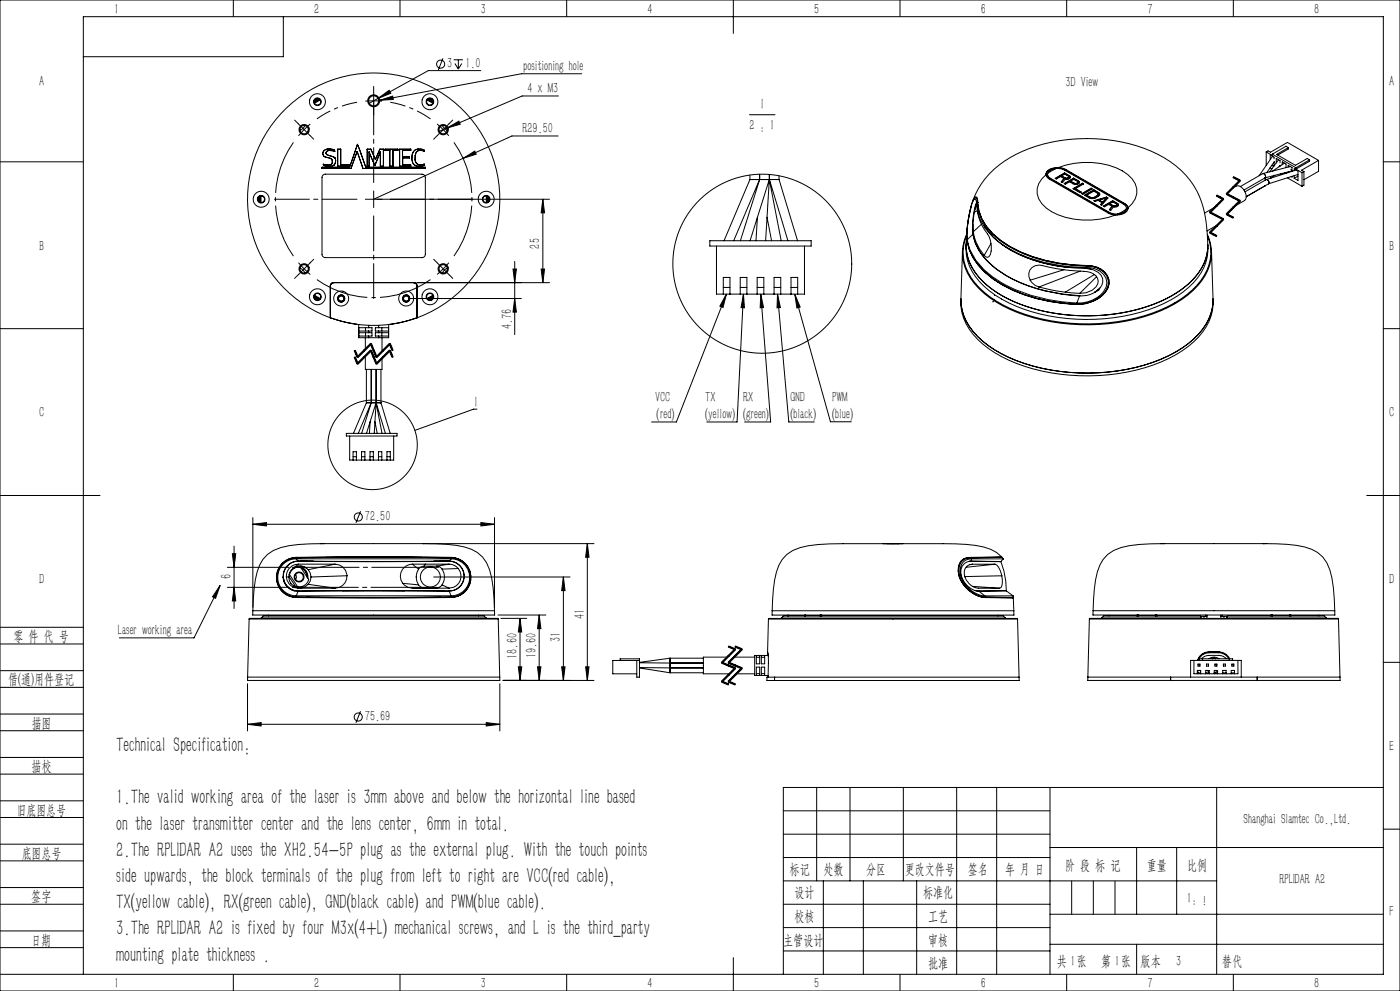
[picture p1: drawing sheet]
<svg xmlns="http://www.w3.org/2000/svg" width="420mm" height="297mm" viewBox="0 0 420 297" stroke-linecap="round" stroke-linejoin="round" font-family="sans-serif">
<g fill="none" stroke="#000" stroke-width=".3">
<path d="M0 0h420v297h-420zM70 0v5M85 5v12h-60M120 0v5M132.9 17.5l-1.4 3.5M136.1 17.9h2.8M136.5 19l1 1.7M137.5 17.9v2.8M138.5 19l-1 1.7M170 0v5M220 0v10M270 0v5"/>
<path d="M320 0v5M370 0v5M91.5 37.6l-.6 .9-.9 .6M94.3 30.1l.2 .3M94.4 29.9l.3 .4M94.5 30.4l-.3 .2M94.6 29.7l.2 .5M94.7 30.3l-.1 .3-.1-.2M94.7 30.3l-.2 .1M94.8 30.2l-.1 .1M94.8 30.2l.1 .2M94.9 29.5l.3 .5"/>
<path d="M95.1 29.5l.3 .4M95.2 30l.1 .2M95.2 30l-.4 .2M95.3 29.5l.2 .3M95.4 29.9l-.2 .1M95.5 29.8l.1 .2-.2-.1M95.5 29.8l-.1 .1M95.8 29.7l-.3 .1M96 29.8l-1.7 1M96.1 30l-1.8 1M109.6 30.3h5M112.1 27.7v5"/>
<path d="M113.4 29.5l3.3-2.4 .5 .9zM113.4 29.5l-2.6 1.4M113.9 30.1l3.9-1.3 .2 1zM128.1 30l1.8 1M128.3 29.8l1.6 1M128.4 29.7l.3 .1M128.7 29.8l-.1 .2 .3-.1M128.7 29.8l.2 .1M128.9 29.9l.1 .1M128.9 29.5l-.2 .3M129 30l-.1 .2M129 30l.4 .2"/>
<path d="M129.1 29.5l-.2 .4M129.3 29.5l-.3 .5M129.4 30.2l.1 .1M129.4 30.2l-.1 .2M129.5 30.3l.1 .3 .1-.2M129.5 30.3l.2 .1M129.6 29.7l-.2 .5M129.7 30.4l.3 .2M129.8 29.9l-.3 .4M129.9 30.1l-.2 .3M132.7 37.6l.6 .9 .9 .6M134.1 38.4l3.6-2.1 .4 .9z"/>
<path d="M144.2 21.2h-15.7l-15.1 8.3M167.5 28.8h-10.9l-24.8 10.5M174.5 22.1h-18.1l-42.5 8M224.8 34.4h7.7M0 48.5h25M77.4 59.9h.5M77.4 59.5h.5M77.4 59.3h.5M77.6 59.1h.3M77.9 59.9v.2M77.9 59.5h.2M77.9 59.5v.4"/>
<path d="M77.9 59.3v.2M77.9 59.1h.2l-.2 .2M77.9 59.1v.2M77.9 58.8v.3M78.1 59.9h-.2M78.1 58.7v2M78.3 58.7v2M96.6 50.5h8.7M96.6 50.1h8.3M96.6 50.1h8.2M96.6 50.1v.4M96.6 50.5h.1"/>
<path d="M96.9 52.5l.7-.3h29a1 1 0 0 1 1 1v23a1 1 0 0 1-1 1h-29a1 1 0 0 1-1-1v-23zM97 49.2l.1 .4M97 49.2h.1M97.1 46.7l2.4 1.1M97.1 46.7l2.5 1.1M97.1 46.7h.1M97.1 49.6h.1M97.8 45.9l.4 .5 2.3 1M97.8 45.9h.1M98.4 44.7h.1M98.4 44.7a1.35 1.35 0 0 0-1.3 .6 1.35 1.35 0 0 0 0 1.4M98.4 44.7a1.37 1.37 0 0 0-1.3 .6 1.37 1.37 0 0 0 0 1.4"/>
<path d="M98.4 44.7h.7M99.1 44.7l1.2 .2M99.1 44.7h.1M99.5 47.8l.1 1.2M99.6 47.8h-.1M99.6 49l-.1 .2a2.44 2.44 0 0 1-2.5 0M99.6 49h.1M99.6 49l-.1 .2a2.37 2.37 0 0 1-2.5 0M100.3 49.4h.1M100.3 49.4a3.2 3.2 0 0 1-3.2 .2M100.3 44.9l.1 .4M100.3 44.9h.1"/>
<path d="M100.4 45.3l-.4-.1a2.02 2.02 0 0 0-2 .2l-.2 .5M100.4 45.3h.1M100.4 45.3l-.4-.1a2.05 2.05 0 0 0-2 .2l-.2 .5M100.5 47.4a1.89 1.89 0 0 1-.2 2M100.5 47.4a1.9 1.9 0 0 1-.2 2M100.5 47.4h.1M101.3 44.7h.9M101.3 49.8h3.5M101.3 44.7v5.1M101.3 44.7h.1M101.3 49.8h.1M102.2 44.7v4.8"/>
<path d="M102.2 49.4v.1M102.2 44.7h.1M104.8 49.8h.1M104.8 49.4l-2.6 .1M104.8 49.4v.4M104.8 49.4v.1M104.8 50.1h.1M105.3 50.5h.1M107.1 45.4l1.8 5.1M107.1 45.4l-1.8 5.1M107.2 45.4h-.1M107.2 45.4l1.7 5.1"/>
<path d="M107.2 45.4l-1.9 5.1M107.2 43.2v.1M107.2 43.2l-2.4 6.9M107.2 43.2l1.2 3.1M107.2 43.3l-2.3 6.8M107.2 43.3l1.2 3M108.4 46.3l1.3 3.8M108.4 46.3h.1M108.9 50.5h18.7M108.9 50.5h.1M110.2 44.7h1.1M110.2 49.8h.6"/>
<path d="M110.2 44.7v5.1M110.2 44.7h.1M110.2 49.8h.1M110.7 45.5l.1 .1M110.7 45.5l.1 .2M110.7 45.5l.1 4.3M110.8 45.6v.2M110.8 45.6v4.2M110.8 45.8l1.7 3.8M110.8 45.7v.1M110.8 45.7l1.7 3.9M111.3 44.7l1.3 3.1"/>
<path d="M111.3 44.7l1.3 3M112.5 49.6h.1M112.6 47.7v.1M113.1 59.7h51.8M114 44.7l-1.4 3.1M114 44.7l-1.4 3M114 44.7h1M114.1 45.6l-1.6 4M114.1 45.6v4.2M114.1 49.8h.9M114.1 45.6h.1M115 49.8h.1"/>
<path d="M115 44.7v5.1M115 44.7h.1M115.5 44.7h3.9M115.5 44.7v.4M115.5 44.7h.1M115.5 45.1h.1M116.9 49.8h1M116.9 45.1h-1.4M116.9 45.1v4.7M116.9 45.1h.1M116.9 49.8h.1M117.9 45.1h1.5"/>
<path d="M117.9 45.1v4.7M117.9 49.8h.1M117.9 45.1h.1M119.3 45.1h.1M119.4 44.7h-.1M119.4 44.7v.4M119.9 44.7h3.3M119.9 44.7v5.1M119.9 49.8h3.3M120.7 45.1v1.9M120.7 45.1h2.5M120.7 45.1h.1"/>
<path d="M120.8 46.9l-.1 .1M120.8 47.3v2.2M120.8 47.3h2M122.8 46.9v.4M122.8 46.9l-2.1 .1M123.2 49.8h.1M123.2 45.1h.1M123.2 44.7v.4M123.2 49.4v.4M123.2 49.4l-2.4 .1M123.2 49.4v.1M123.2 44.7h.1"/>
<path d="M124 49.2a2.89 2.89 0 0 0 3.2 .4M124.1 49.2h-.1M124.5 47.9a1.71 1.71 0 0 0 2.7 1.3M124.5 47.9h.1M124.5 47.9a1.69 1.69 0 0 0 2.7 1.3M124.6 46.6l-.1 1.3M124.6 46.6h.1M125.4 44.7a1.76 1.76 0 0 0-1.8 1.7v1.4l.4 1.4M125.4 44.7h.1M125.4 44.7a1.74 1.74 0 0 0-1.8 1.7v1.4l.5 1.4M125.4 44.7h.9M125.7 45.1l-.7 .3-.4 1.2"/>
<path d="M125.7 45.1h.1M125.7 45.1l-.7 .4-.4 1.1M125.7 45.1h.8M126.3 44.7l.8 .2M126.3 44.7h.1M126.5 45.1l.7 .2M126.5 45.1h.1M126.5 45.1h-.8M127.1 44.9l.1 .4M127.1 44.9h.1M127.2 49.6h.1M127.2 45.3h.1"/>
<path d="M127.2 49.2v.4M127.2 49.2h.1M127.6 50.5h.1M127.6 50.1h-17.9M127.6 50.1v.4M138.9 47.4l3.5-2.1 .5 .9zM145.9 58.7v2M146.1 58.7v2M146.1 59.9h.2M146.3 58.8v.3M146.3 59.3v.2M146.3 59.1h-.2l.2 .2"/>
<path d="M146.3 59.1v.2M146.3 59.3h.5M146.3 59.1h.4M146.3 59.5h-.2M146.3 59.9v.2M146.3 59.5v.4M146.3 59.9h.5M146.3 59.5h.5M162.9 59.7l.5 4.1h-1.1zM162.9 59.7v25M167.4 40.7h-13.8l-41.5 19M225 53.8l-7.8 18.3"/>
<path d="M225 53.8h2.9M225 52.5v1.3M227.9 53.8l-7.8 18.3M227.9 52.2v1.6M227.9 53.8l-5.8 18.3M227.9 53.8h2.9M230.8 53.8l-5.8 18.3M230.8 53.8l-1.1 18.3M230.8 53.8l3.6 18.3M230.8 52.3v1.5M230.8 53.8h2.9M230.8 53.8l5.6 18.3"/>
<path d="M233.7 53.8l5.6 18.3M233.7 52.7v1.1M292.4 59.4l.5-.3 .3 .3M292.7 59.1l-.2 .2M293.2 59.6v.1M313.8 52.4a5.9 5.9 0 0 0 .1 10 22.5 22.5 0 0 0 20.7 2M313.8 52.4l.3 .7 .7 .5 17.7 10.3 2.1 .5M313.8 52.2v.2M314.3 52.2l.1 .7 .7 .7M314.3 52a1.38 1.38 0 0 0 .8 1.4M314.3 52.1l-.5 .5M315.1 53.6l17.7 10.2"/>
<path d="M315.1 53.4l17.7 10.2M315.1 53.4v.2M316.8 50.5l1.4 .1 1.2 .4 17.7 10.2a1.38 1.38 0 0 1 .8 1.5M316.8 50.5l-2.5 1.5M316.8 50.5a2.7 2.7 0 0 0-2.5 1.5M317.5 50.2a3.4 3.4 0 0 0-3.7 1.8M317.5 50.2a23.8 23.8 0 0 1 19.2 1 7.4 7.4 0 0 1 4.3 6.9l-.4 1.5-.9 1.4-1.3 1.3-.3-.7-.7-.6M317.5 50.4l2.2 .6M317.5 50.2l2.2 .6M317.5 50.4a3.2 3.2 0 0 0-3.7 2M317.5 50.4l-.3 .1M318.5 52.7l.9-.5 1.3 .8"/>
<path d="M318.5 52.7l1.1 .8M318.5 52.7l1.1 .7M319.2 53.5l-.7 1.1M319.4 51.8l1.4 .8M319.4 51.8l-2.9 1.6 .4 .2 1.3-.7 1 .6M319.4 52l1.4 .8M319.4 52l-2.7 1.5M319.4 51.8v.2M319.6 53.5l.3 .1M319.6 53.4h.3M319.6 53.4v.1M319.7 51l17.7 10.2"/>
<path d="M319.7 50.8l17.7 10.2M319.7 50.8v.2M319.9 53.4v.2M320.1 53.6h-.2M320.1 53.4h-.2M320.1 53.4v.2M320.4 53.5l-.3 .1M320.4 53.4h-.3M320.4 53.4v.1M320.5 53.4l-.1 .1M320.5 53.2l.2-.1v.2M320.5 53.2l-.1 .2"/>
<path d="M320.5 53.2v.2M320.7 53.3l-.2 .1M320.7 53v.3M320.7 53v.1M320.8 52.6l.2 .2M320.8 52.8l.2 .2M320.8 52.6v.2M321 52.8l-.1 .7-1.3 .1-.8 1.1-.4-.2 .8-1M321 53l.1 .1M321 52.8v.2M321.2 54.3l1.2 .8M321.2 54.3l.9-.5 1.2 .6-.1 .6"/>
<path d="M321.2 54.3l1.2 .6M322.1 53.4l1.4 .8M322.1 53.4l-2.8 1.6 .3 .2 1.3-.7a2.44 2.44 0 0 0 2.5 .7l.3-.3v-.5M322.1 53.5l1.4 .9M322.1 53.5l-2.7 1.6M322.1 53.4v.1M322.4 55.1l.2 .1M322.4 54.9l.2 .1M322.4 54.9v.2M322.6 55v.2M322.6 56.5l1.6 1.1M322.8 55.2h-.2"/>
<path d="M322.8 55h-.2M322.8 55v.2M323.1 55.1l-.3 .1M323.1 54.9l-.3 .1M323.1 54.9v.2M323.2 55l-.1 .1M323.2 54.8l-.1 .1M323.2 54.8v.2M323.4 54.7l-.2 .1M323.5 54.2l.2 .2M323.5 54.4l.2 .2M323.5 54.2v.2"/>
<path d="M323.7 54.6l.1 .1M323.7 54.4v.2M324.5 58l2.8-1.6 .4 .2-2.8 1.6zM324.7 54.9l.4 .2-2.5 1.4M324.7 54.9l-2.8 1.6 2.1 1.3 .4-.2-1.8-1.1M324.7 55.1l.2 .1M324.7 55.1l-2.7 1.5M324.7 54.9v.2M326 58.5l1.1 .6M326 58.5l1.1 .8M327.1 59.3l.3 .1M327.1 59.1l.3 .1"/>
<path d="M327.1 59.1v.2M327.3 56.6l.2 .1M327.3 56.6l-2.7 1.5M327.3 56.4v.2M327.4 59.4h.3M327.4 59.2l.3 .1M327.4 59.2v.2M327.7 59.3v.1M328 59.4h-.3M328 59.2l-.3 .1M328 59.2v.2M328.2 56.9l1.4 .8"/>
<path d="M328.2 56.9l-2.9 1.6a3.4 3.4 0 0 0 2.6 1l1.6-.7a.57 .57 0 0 0 .3-.9M328.2 57l1.4 .9M328.2 57l-2.7 1.6M328.2 56.9v.1M328.3 59.3l-.3 .1M328.3 59.1l-.3 .1M328.3 59.1v.2M329.2 58.8l-.9 .5M329.2 58.6l-.9 .5M329.2 58.6v.2M329.4 58.6l-.2 .2M329.4 58.4l-.2 .2"/>
<path d="M329.4 58.4v.2M329.4 58.2v.4M329.4 58.2l-1.3-.9-2.1 1.2M329.4 58.2v.2M329.6 57.7l.2 .2M329.6 57.9l.2 .2M329.6 57.7v.2M329.8 60l1 .7M329.8 60l1 .6M329.8 57.9v.2M329.8 58.1l.1 .2M331.9 59.3l-2.1 .7"/>
<path d="M331.9 59.3l-1.1 1.3M331.9 59.3l-1.1 1.4M331.9 59.1l.5 .2-1.9 2.2-.3-.2 .4-.6M331.9 59.1l-3.7 1 .3 .2 1-.2 1.1 .6M331.9 59.2l.4 .2M331.9 59.2l-3.6 1.1M331.9 59.1v.1M364.9 58.8l2 1M365 58.6l2 1-4 4 4 2.1-4 4 2 1M365.1 58.5l2 1M366.9 59.5l-4 4M367.1 59.8l-4 4"/>
<path d="M367.9 58.3l4 2.1M368.1 58l4 2M369.6 56.5l1.3-.7a2.89 2.89 0 0 1 3 3.5l-.5 .8-3.1 1.8M369.9 53.3l2 1M370 53.1l2 1-4 4 4 2.1-4 4 2 1M370.1 52.9l2 1.1M371.9 54l-4 4M372.1 54.3l-4 4M378.8 52a.84 .84 0 0 1 .7 1.3M378.8 52l-6.7 3.9M379.4 53.4l.3 .5M379.5 53.3l-6.3 3.7"/>
<path d="M379.5 55.7h.1M379.8 53.8a.84 .84 0 0 1 .8 1.3M379.8 53.8l-6.3 3.7M379.9 45.5v4.1M379.9 45.5l1.8 1.1v-.4M379.9 45.5l.5-.3 .7 .4 5.1-2.9 9.4 5.4M380.6 55.1l-6.7 3.8M381 50.3l.6 .3M381.3 53.3l-.1 .1M381.5 49.6l.6 .3M381.7 46.2l7.1 4.1M381.8 46.8l-4.1 5.9"/>
<path d="M382.2 47.6v-.5l-1.1-.7v1.4M382.2 48.6v1.1M382.2 48.6l-.1 .1M382.3 48.4l-2.3 3.3M382.5 52.5l-1.3 .9M383.6 47.9l-2.7 3.6M384 48.8v-.7l-1.1-.6v1.3M384 49.6v.2M384 49.7h-.1M384.1 49.5l-.4 .5M384.2 52.1l.4 .2M384.7 49.3v-.8l1.1 .7v1"/>
<path d="M385.3 48.9l-3.5 2.4M385.4 51.8l.3 .2M385.8 51.7v.2M386.2 53.3l4.4 2.5M386.5 50.1v-.6l1.1 .7v1.2M386.5 51.5v.2M386.5 44.2v.4l-3.2 1.9M386.5 44.2l-.7-.4-4.1 2.4M386.5 44.2l-3.5 2.1 5.6 3.2 3.6-2 .7 .4M387.1 49.9l-8.2 2.1M387.2 50.7l.2 .2M387.6 51.2l-8.1 2.1"/>
<path d="M387.6 52.9v.2l-.2-.2M388.3 51.1v-.5l1.1 .6v2.9l-1.1-.7M388.3 52.6v.8M388.8 50.3v.4M388.8 50.7l1.8 1M388.9 50.9l-9 2.9M389.4 52.3l-8.9 2.8M389.4 52.8l-1.1 .6M390.6 51.7v4.1M391.2 51.4l-.6 .3M391.2 51.4v4.1l-.6 .3M392.9 47.9v.4l-4.1 2.4"/>
<path d="M392.9 47.9l-4.1 2.4M395.6 48.1l-5.1 2.9 .7 .4M395.6 48.1v3.2l-4.4 2.6M415 48.5h5M77.4 60.1h.5M77.6 60.3h.3M77.9 60.1l.2 .2h-.2M77.9 60.1v.2M77.9 60.3v.3M146.3 60.1l-.2 .2h.2M146.3 60.1v.2M146.3 60.3v.3"/>
<path d="M146.3 60.1h.5M146.3 60.3h.4M154.4 78.4v21.9M212.9 72.1h30.4v1.6h-30.4zM214.9 73.7v14.4h26.4v-14.4M227.2 65.2l-.4 6.9M230.1 65.1l1.4 7M288.7 75.4l-.4 14.2M289.8 73.3a14.6 14.6 0 0 0 5.4 12.5 41.4 41.4 0 0 0 22.2 9.3 56.6 56.6 0 0 0 33.8-5.2 21.2 21.2 0 0 0 10.6-11.3 13.7 13.7 0 0 0 .5-5.3M289.9 70.7a13.8 13.8 0 0 0 3.9 15.5 40.3 40.3 0 0 0 21.8 10 57.7 57.7 0 0 0 36.8-5.4 21.1 21.1 0 0 0 10.3-11.5 12.6 12.6 0 0 0-.4-8.5M290 71.7a14.1 14.1 0 0 0 4.5 12.3 39.4 39.4 0 0 0 21.5 9.8 55.8 55.8 0 0 0 36.2-5.6 19.9 19.9 0 0 0 9.8-11.4l.3-3.5M290.1 72.2l.2 .5"/>
<path d="M290.2 68.3l-.3 5M290.2 71.9a27.9 27.9 0 0 1 1.9-12l.4-.3 .4 .9a14.4 14.4 0 0 0 6.4 11.8 42.2 42.2 0 0 0 24 7.8h2.6M290.2 71.9a15.2 15.2 0 0 0 5 8.9 38.2 38.2 0 0 0 19.2 9l4.2 .7 4.5 .3M290.2 68.2a14.4 14.4 0 0 0 5.3 13.4 42.3 42.3 0 0 0 24.6 9.4 12 12 0 0 0 11.1-3.2 4.5 4.5 0 0 0-2.2-7.5l-2.9-.6M290.2 72.4a19.2 19.2 0 0 0 10.4 12.9 49.8 49.8 0 0 0 22.4 5.9M290.2 67.6v.2M290.5 73.8a19.4 19.4 0 0 0 10.1 11.5 49.8 49.8 0 0 0 22.4 6M291.4 61.7l-1.2 6.2M291.4 61.7l-1.1 6M291.6 61l-.2 .5M291.7 60.7a25.6 25.6 0 0 1 15.2-15.4 50.1 50.1 0 0 1 42.3 1.9 24.9 24.9 0 0 1 12.8 21l.3 5.1M291.8 60.4l.5-1 .4-.2 .3 .3 .2 1.3"/>
<path d="M291.8 70.2l-1.6 1.7M291.8 70.2v.1M291.8 70.3a18.5 18.5 0 0 0 9.7 12.1 49.4 49.4 0 0 0 22.3 6.3M291.9 67.3l.1 2.9M291.9 60l.6-.9h.4l.4 .8a14.6 14.6 0 0 0 6.9 12.1 44.6 44.6 0 0 0 26 7.6M292 70.2a15.9 15.9 0 0 0 6.7 10.2 45.5 45.5 0 0 0 25.2 8.2M292 70.2l-.2 .1M292 69.5a14 14 0 0 0 3.3 7.1M292.3 63.6l-.4 3.5 .1 2.4M292.9 61.2l-.5 1.7M292.9 61.9l-.6 1.7M293 60.7a19.8 19.8 0 0 0-1.2 9.5"/>
<path d="M293.2 63.2l-.9 .4M293.2 60.8a15.3 15.3 0 0 0 7.4 11.8 46 46 0 0 0 25.5 7.1M293.4 63.8a15.9 15.9 0 0 0 3.4 7.2 6.6 6.6 0 0 1 0 5.8l-.4 .3-.6-.1-.5-.4M293.4 61.4a13.1 13.1 0 0 0 4.4 8.6 37.1 37.1 0 0 0 19.9 8.9l4.2 .5 4.3 .2M293.4 60.6l-.2 .2M294.4 67.2l-2.4 2.3M295.3 67.5a23.7 23.7 0 0 0 12 9.5 47.3 47.3 0 0 0 13.6 3.2M297.3 73l-2 3.6M300.5 73.2l.5 .3M301.2 73.6a44.8 44.8 0 0 0 24.3 6.8M326.2 79.6a6.1 6.1 0 0 1 6.4 4.2 6.3 6.3 0 0 1-4.2 6.2 11.3 11.3 0 0 1-5.4 1.2M326.2 79.6a6.2 6.2 0 0 1 6.5 4.2 6.4 6.4 0 0 1-4.3 6.3l-2.6 .9-2.8 .3"/>
<path d="M326.2 79.6h.1M326.3 79.6l-.2 .1M330.6 60.7l-.3 .7M330.8 60.6v.1M332.8 63.8l1.2 .4 1.3 .1M332.8 63.6l1.2 .5h1.3M332.8 63.6v.2M333 61l.9-.5 1.1 .7v.5M333 61l1.1 .9M333 61l1.1 .7M333.6 61.8l-.7 1.1M333.8 60.1l1.4 .9"/>
<path d="M333.8 60.1l-2.8 1.7 .3 .2 1.3-.7 1 .5M333.8 60.3l-2.7 1.6M333.8 60.3l1.4 .8M333.8 60.1v.2M334.1 61.9h.2M334.1 61.7l.2 .1M334.1 61.7v.2M334.3 61.8v.1M334.6 61.9h-.3M334.6 61.8h-.3M334.6 61.8v.1M334.8 61.8l-.2 .1"/>
<path d="M334.8 61.7l-.2 .1M334.8 61.7v.1M335 61.7l-.2 .1M335 61.6l-.2 .1M335 61.6v.1M335.1 61.4l-.1 .2M335.2 61l.3 .2M335.2 61.1l.3 .2M335.2 61v.1M335.3 64.3l-.2 .1M335.5 61.2l-.2 .6-1.2 .2-.9 1.1-.4-.3 .8-1M335.5 61.3v.2"/>
<path d="M335.5 61.2v.1M337.4 61.2l.7 .5 .3 .7M337.4 61v.2M337.9 62.8a2.69 2.69 0 0 1-2.6 1.5M337.9 62.7a2.69 2.69 0 0 1-2.6 1.4M337.9 62.7l-2.6 1.4M337.9 62.6v.2M337.9 62.4v.2M338.4 62.4a3.1 3.1 0 0 1-3.8 2M338.4 62.4l-.5 .4M362.3 70.3a13.7 13.7 0 0 1-3 15.4 38.6 38.6 0 0 1-21.3 10.5 59 59 0 0 1-37.3-4.6 22.7 22.7 0 0 1-11.1-11.3 12.8 12.8 0 0 1 .3-9.9M362.3 73.3a15.1 15.1 0 0 1-5.7 11.8 43.4 43.4 0 0 1-25.3 9.3 54.7 54.7 0 0 1-30.8-5.9 20.5 20.5 0 0 1-10.2-11.3l-.4-3.9"/>
<path d="M362.9 63.8l4 2.1M362.9 69.9l2 1M363.1 63.5l4 2M363.1 69.5l2 1.1M363.5 75.4l.4 14.2M364.6 62l-3.2 1.9M365.3 67.4l-3.2 1.8M366.9 65.6l-4 4M367.1 65.8l-4 4M367.9 64.4l2 1M368.1 64l2 1.1M371.9 60.1l-4 4"/>
<path d="M372.1 60.3l-4 4M0 98.5h25M90 80.4l.9 .5 .6 .9M94.2 88.9l.3 .1M94.3 88.7l1.7 .9M94.3 88.5l1.8 1M94.5 89l.1-.1 .1 .2M94.5 89l.2 .1M94.5 89l-.2 .3M94.7 89.1l.1 .1M94.7 89.1l-.3 .4M94.8 89.2l.4 .2"/>
<path d="M94.8 89.2l-.2 .5M94.9 89.1l-.1 .1M95.2 89.4l.2 .1M95.2 89.4l-.3 .5M95.3 89.3l-.1 .1M95.4 89.5h.2l-.1 .1M95.4 89.5l.1 .1M95.4 89.5l-.3 .4M95.5 89.6l.3 .2M95.5 89.6l-.2 .3M99.1 95.3a37.8 37.8 0 0 1-17.3-58.2 37.8 37.8 0 0 1 60.6 0 37.8 37.8 0 0 1-17.3 58.2M99.1 85.7v9.6"/>
<path d="M99.1 85.7h.1M99.1 95.2l3.2 1 4.7 1M99.1 95.2v.1M100.1 84.7a1 1 0 0 0-1 1M100.1 84.7h24M100.1 84.7h.1M100.1 84.7a1 1 0 0 0-1 1v9.5a37.8 37.8 0 0 0 26 0M107 97.2h.1M107.6 97.3v3.9h3M107.6 98.2h3M107.6 99.2h3M107.6 99.7h3"/>
<path d="M109.7 98.2v1M109.7 99.7v1M110.6 97.5v.7M110.6 99.2v.5M110.6 98.2h1v1h-1M110.6 99.7h1v1h-1M113.6 99.7h3v1h-3M113.6 98.2h3v1h-3M113.6 97.5v.7M113.6 99.2v.5M113.6 98.2h-1v1h1M113.6 99.7h-1v1h1"/>
<path d="M114.6 98.2v1M114.6 99.7v1M116.6 97.3v3.9h-3M117.2 97.2h.1M122.9 89.5h33.5M124.1 84.7a1 1 0 0 1 1 1M124.1 84.7h.1M125.1 84.7h39.8M125.1 95.2v.1M125.1 85.7v9.6M125.1 85.7h.1M125.1 84.7h31.3"/>
<path d="M125.1 95.2l-3.2 1-4.7 1M128.7 89.6l-.3 .2M128.7 89.6l.2 .3M128.9 89.5h-.3l.1 .1M128.9 89.5l-.2 .1M128.9 89.5l.2 .4M128.9 89.3l.1 .1M129 89.4l-.1 .1M129 89.4l.3 .5M129.3 89.1l.1 .1M129.4 89.2l-.4 .2M129.4 89.2l.2 .5"/>
<path d="M129.5 89.1l-.1 .1M129.5 89.1l.3 .4M129.7 89l-.1-.1-.1 .2M129.7 89l-.2 .1M129.7 89l.2 .3M129.9 88.5l-1.8 1M129.9 88.7l-1.6 .9M130 88.9l-.3 .1M134.2 80.4l-.9 .5-.6 .9M153.9 80.6h1l-.5 4.1zM154.4 89.5l.5 4h-1zM162.3 80.6h1.1l-.5 4.1z"/>
<path d="M217 88.1v-5h2v5M217 86.1h2M217.9 88.1l-1 4-.9-.3zM217.9 88.1l-15 38.4h-7.4M222.1 88.1v-5h2v5M222.1 86.1h2M223 88.1l.3 4.1h-1zM223 88.1l-1.9 38.4h-9M227.1 88.1v-5h2v5M227.1 86.1h2M228.2 88.1l.9 4.1-1.1 .1zM228.2 88.1l3 38.4h-7.8"/>
<path d="M232.2 88.1v-5h2v5M232.2 86.1h2M233.3 88.1l.8 4.1-1 .1zM233.3 88.1l3.3 38.4h7.7M237.3 88.1v-5h2v5M237.3 86.1h2M238.5 88.2l1.5 3.8-.9 .3zM238.5 88.2l10.6 38.2h6.3M288.3 89.8a15.6 15.6 0 0 0 6.4 13.2 46.2 46.2 0 0 0 26.3 9.4 57 57 0 0 0 31.8-6.1 21.7 21.7 0 0 0 10.5-11.6l.4-1.7 .2-3.2M288.3 89.6a15.7 15.7 0 0 0 6.5 12.6 46.1 46.1 0 0 0 26.1 9.4 57.2 57.2 0 0 0 31.6-6 22 22 0 0 0 10.8-11.5l.4-1.7 .2-2.8M288.3 89.6a15.7 15.7 0 0 0 6.5 12.6 46.2 46.2 0 0 0 26.2 9.4 57 57 0 0 0 31.7-6.1 21.7 21.7 0 0 0 10.6-11.7l.4-1.6 .2-2.6M298 90.4l-.1 .1"/>
<path d="M298.4 88.4l-.1 .1M298.4 89.7v.2M309.1 84a3 3 0 0 1 .2-3.5 3 3 0 0 1 3.4-.9l2.2 .5a62.2 62.2 0 0 0 11.3 1.3 3.1 3.1 0 0 1 3.1 3.6 5.3 5.3 0 0 1-5.4 2.9M309.1 84l1.4 1.5 1.2 .5M311.7 86l3.7 .9 4.2 .7M319.2 80.8l-10.1 3.2M319.6 87.6l4.3 .3M323 91.2v.1M323.8 88.7h.1M323.9 88.7l-.8 2.1M324 88.6l-.2 .1M324.1 81.3l-12.4 4.7"/>
<path d="M325.5 80.4a5.5 5.5 0 0 1 5.3 3 4.5 4.5 0 0 1-3.8 4.9l-3.1 .4M325.6 80.4l1.9 .4M325.9 80.1a5.6 5.6 0 0 1 6.2 4.6 7.1 7.1 0 0 1-5.8 5.8l-3.2 .3M325.9 80.1l-.4 .3M328.3 82.3l-8.7 5.3M329 82.9l-5.1 5M329.1 87.2v.1M329.9 89.1l-.8 .5M330 86.3l-1.7 1.3 1.5-.8M415 98.5h5M106.3 107.1l.8 2M106.3 105.1l.8 2"/>
<path d="M106.6 107l.8 2M106.6 105l.8 2M107.6 100.7h3M109.6 106.7v4h5v-3.3M109.6 101.2v3.5M109.9 110.7v10M110.6 100.7v.5M110.6 101.2h3M111.1 105.1l1.7 4M111.1 103.1l1.7 4M111.1 104.9l-4 4M111.1 102.9l-4 4"/>
<path d="M111.4 110.7v10M111.4 105.2l-4 4M111.4 103.2l-4 4M111.4 105l1.7 4M111.4 103l1.7 4M112.8 110.7v10M113.6 100.7v.5M114.3 110.7v10M114.6 101.2v4.2M116.8 105.1l.4 1zM116.8 103.1l.8 2M116.8 104.9l-4 4"/>
<path d="M116.8 102.9l-4 4M117.1 105.2l-4 4M117.1 103.2l-4 4M117.1 105l.8 2M117.1 103l.8 2M117.2 106.1l.4 1M117.8 107l-.9-2-4 4-1.6-4-4 4-.9-2M117.8 105l-.9-2-4 4-1.6-4-4 4-.9-2M103.9 129.9h15.2v.8h-15.2zM104.9 130.7v7.2h13.2v-7.2M105.9 137.9v-2.5h1v2.5M105.9 136.9h1"/>
<path d="M108.5 137.9v-2.5h1v2.5M108.5 136.9h1M109.9 120.7l-3.9 9.2M109.9 120.7h1.5M111 137.9v-2.5h1v2.5M111 136.9h1M111 126.4l-.2 3.5M111.4 120.7l-3.9 9.2M111.4 120.7l-2.9 9.2M111.4 120.7h1.4M112.5 126.4l.7 3.5M112.8 120.7l-2.9 9.2"/>
<path d="M112.8 120.7l-.5 9.2M112.8 120.7l1.8 9.2M112.8 120.7l2.8 9.2M112.8 120.7h1.5M113.5 137.9v-2.5h1v2.5M113.5 136.9h1M114.3 120.7l2.8 9.2M116.1 137.9v-2.5h1v2.5M116.1 136.9h1M143.1 122.6h-1l-17.6 6.4M0 148.5h30M75.9 157.1l4-.5v1z"/>
<path d="M75.9 155.1v26.9M75.9 157.1h72.5M108.2 153.2l-1.4 3.5M144.3 156.6l4.1 .5-4.1 .5zM148.4 155.1v26.9M410 148.5h10M66 175.4l-1.3 3.9-.9-.4zM66 175.4l-7.8 15.8h-22.4M68.2 170h18.5M68.2 176h18.5M69.7 165.9h1l-.5 4.1zM70.2 176l.5 4.1h-1z"/>
<path d="M70.2 163.7v18.7M84.3 169.4a5.9 5.9 0 0 1 4.6-2.2l43.9-.1a8.1 8.1 0 0 1 6.2 1.4 5.9 5.9 0 0 1 1.8 6.5 5.9 5.9 0 0 1-5.4 4h-41.7a18.7 18.7 0 0 1-7-.5 5.9 5.9 0 0 1-2.4-9.1zM84.9 172.9v.1M84.9 173a4.6 4.6 0 0 0 3.5 4.1M85.6 168.2h.1M85.9 172.9a3.6 3.6 0 0 0 3.6 3.4M85.9 172.9h.7M86.6 172.9a3 3 0 0 0 1.6 2.7M86.7 172.7l2 3.1M86.7 172.2h.1M86.8 172.2a2.97 2.97 0 0 1 3.3-2.2l2.5 3.7a2.97 2.97 0 0 1-3.3 2.2M86.8 172.2l2.5 3.7"/>
<path d="M88 170.3l-1.1 1.3-.3 1.3M88.7 172.1v.1a1.31 1.31 0 0 1 0 1.5M88.8 179.1h46.6M88.8 167h46.6M88.8 167a6 6 0 0 0-5.9 6.1 6 6 0 0 0 5.9 6M88.8 167l.1 .1M88.9 178.6h46.5M88.9 167.5a5.6 5.6 0 0 0-5.6 5.5 5.6 5.6 0 0 0 5.6 5.6M88.9 167.5h46.5M88.9 167.5l.5 .7M88.9 179h46.5M88.9 179l-.1 .1"/>
<path d="M88.9 167.1h46.5M88.9 167.1a5.9 5.9 0 0 0-5.9 6 5.9 5.9 0 0 0 5.9 5.9M88.9 175.9h.4M89.2 175.9h.5M89.3 169.8l1.5-.1 1.1 .5M89.3 169.7l-1.3 .6M89.4 169.7a3.2 3.2 0 0 1 3 3.6M89.4 168.2a4.5 4.5 0 0 0-4.5 4.5 4.5 4.5 0 0 0 4.6 4.5M89.4 168.2h45.3M89.5 177.2l-.6 1.4M89.5 177.2h45.2M89.5 169.1a3.6 3.6 0 0 0-3.6 3.8"/>
<path d="M89.5 176.3h11M89.5 169.1h11M89.5 169.1l-1.5 1.2M89.5 177.1h45.2M89.5 177.1v.1M89.7 169.9l-1.4 .2M90 169.6l1.2 .3 .7 .3M90 168.1h4M90.2 170.1a3 3 0 0 1 1.9 2.9v-.2a3 3 0 0 0-1.9-2.7zM90.3 176.2l-2.2-.6 1.4 .7M90.8 175.7l-.9 .4M91.9 170.2l.6 .5"/>
<path d="M92 179h.1M92 178.9v.1M92 179l11.1 .1M92.5 170.7l.6 1.1 .2 1.1M92.5 175.1l-.9 .7-1.3 .4M92.5 175.1l8 1.2M93.1 167.1h.7M93.3 172.9l-.2 1.2-.6 1M96.1 162.9a44.9 44.9 0 0 0-11.9 1.2 9.6 9.6 0 0 0-7.1 7.3 49.1 49.1 0 0 0-1.2 11.6M96.4 162.9h-.3h32M96.6 162.9h.1M97 167.1h-2.5h.1"/>
<path d="M97.2 162.9h-.6M98.1 167.1h-.9M98.4 179h.1M100.5 169.1a3.6 3.6 0 0 1 3.6 3.4M100.5 169.1l-8 1.6M102 168.3h19.4M102.8 177.1h18.6M103 179.1h.2M103 179.1h.1M103.1 179.1h-.1M103.1 179.1h.1M104.1 172.5a3.6 3.6 0 0 1-3.6 3.8"/>
<path d="M104.1 172.5l-10.8 .4M108.3 167h12.3M108.3 167h.1M108.3 167l-10.6 .1h.2M108.8 167h.1M109 167h.1M109.1 179.1h.1M115.1 179.1h.1M115.2 167h.1M115.3 179.1h.1M115.4 167h.1M117 179.1h-10.1"/>
<path d="M120.6 167l5.9 .1h-.2M120.6 167h.1M120.8 174.8l1.7 1.3 1.2 .2M120.8 174.8l4.8 .5M121 179.1h-3.7M121.2 179.1h.1M123.7 169.1a3.6 3.6 0 0 0-3.2 2 3.6 3.6 0 0 0 .3 3.7M123.7 176.3h7.5M123.7 169.1h3.9M123.7 169.1l1.9 1.5M125.6 170.6a4.3 4.3 0 0 0 0 4.7M125.6 175.3a2 2 0 0 0 1.6 .9"/>
<path d="M126.1 167.1h.9M127.1 162.9h.5M127.2 167.1h2.4M127.2 169.7a2 2 0 0 0-1.6 .9M127.2 176.2l-3.5 .1M127.2 176.2h3.8M127.2 169.7h3.8M127.6 169.1h7.1M127.6 169.1l-.4 .6M127.6 162.9h.1M127.9 162.9h50.3M128.1 162.9a40.4 40.4 0 0 1 13.4 1.7 9.2 9.2 0 0 1 5.4 6.2 45.4 45.4 0 0 1 1.4 12.2"/>
<path d="M128.5 179l-7.3 .1M129.6 167.1h.1M130.1 172.9h40.9M130.4 167.1l5 .1M131 169.7l.9 .2 .7 .7M131 176.2l.2 .1M131.2 176.3h3.5M132.2 179h-3.5M132.2 178.9v.1M132.2 179h.1M132.6 175.3l-.7 .6-.9 .3M132.6 170.6a4.3 4.3 0 0 1 0 4.7"/>
<path d="M132.6 175.3l2.1 1M134.7 169.1a3.6 3.6 0 0 1 2.8 1.3M134.7 169.1l-3.7 .6M134.7 168.2h-43.2a5.4 5.4 0 0 0-5.7 1.9 4.5 4.5 0 0 0 3.7 7M134.7 168.2a4.5 4.5 0 0 1 4.5 4.5 4.5 4.5 0 0 1-4.5 4.4M134.7 168.1h-4.5M134.7 168.2h.1M134.7 168.1v.1M134.7 177.2h.1M134.7 177.2l.7 1.4M134.8 168.2a4.5 4.5 0 0 1 4.5 4.5 4.5 4.5 0 0 1-4.6 4.5M135.4 167.5a5.6 5.6 0 0 1 5.5 5.5 5.6 5.6 0 0 1-5.5 5.6"/>
<path d="M135.4 167.5l-.6 .7M135.4 179v.1M135.4 167.1a5.9 5.9 0 0 1 5.8 6 5.9 5.9 0 0 1-5.8 5.9M135.4 167a6 6 0 0 1 5.9 6.1 6 6 0 0 1-5.9 6M135.4 167v.1M137.5 170.4a3.6 3.6 0 0 1 .5 3.8 3.6 3.6 0 0 1-3.3 2.1M137.5 170.4l-4.9 .2M169 172.9v31M169 172.9l.5 4.1h-1zM176.2 162.9v41M176.2 162.9l.5 4.1h-1zM264.9 162.9h1.2"/>
<path d="M266.1 162.9h3.6M269.7 162.9h1.2M290.9 168.2h.4M291 167.1a3.4 3.4 0 0 0-3.5 4.1 9.2 9.2 0 0 0 8 7.8M291 167.1l9.5-.2a11.3 11.3 0 0 0-7.7-3.4l-6.2-.5-28.3-.1a136.4 136.4 0 0 0-15.8 .7 10.7 10.7 0 0 0-8.8 5.8 34.3 34.3 0 0 0-2 13.6M291 167.1a3.4 3.4 0 0 0-3.5 4.1 9.3 9.3 0 0 0 8 7.9M291 167.1h.1M291 168.2h.1M291.3 168.2l8.9 .1a20.4 20.4 0 0 1 1.7 8.7l-8.3 .1M291.3 168.2l-.7 .1M291.4 168.2a3.3 3.3 0 0 0-2.8 4.9 6.3 6.3 0 0 0 5.1 4.1M291.4 168.2l8.9 .1"/>
<path d="M291.5 167.5h9.5l-.7 .8M291.5 167.5a3.2 3.2 0 0 0-3.4 3.7 8.4 8.4 0 0 0 7.3 7.4M291.5 167.5l-.1 .7M291.5 167.1v.1M291.8 169.1a2.59 2.59 0 0 0-2.3 3.8 5 5 0 0 0 5.8 3.4h4.6M291.8 169.1h6.7M291.8 169.1l-.8 .1M291.8 175.7l8.1 .6M292.6 177l1 .1M293.6 177.1h-.3M293.6 167.1h.1M293.7 177.2l1.7 1.4"/>
<path d="M293.7 177.2l8.2-.1 2 1.5h-8.5M293.7 177.2h.1M294.5 167.1h.1M295.5 179v.1M295.5 179l8.5 .1M295.5 179.1l8.5 .1 .1 3.8M296.3 167.1h.1M298.5 169.1a4 4 0 0 1 2 3.5M298.5 169.1l-8.7 .9M300.5 167l-9.5 .1M300.5 172.6a5 5 0 0 1-.2 3.5l-.4 .2M300.5 172.6l-11.1 .2"/>
<path d="M301 167.5l-.4-.5-6 .1a12.5 12.5 0 0 0-5.3 .5 5 5 0 0 0-.6 6.9 9.5 9.5 0 0 0 9.7 4.5l5.6 .1M303.9 178.6l.1 .5M348.2 162.9a44.9 44.9 0 0 0-11.9 1.2 9.6 9.6 0 0 0-7.1 7.3 49.1 49.1 0 0 0-1.3 11.6M348.5 162.9h-.3h32M348.7 162.9h.1M349.3 162.9h-.6M379.2 162.9h.5M379.7 162.9h.1M380.2 162.9a40.4 40.4 0 0 1 13.3 1.7 9.2 9.2 0 0 1 5.5 6.2 45.4 45.4 0 0 1 1.4 12.2M0 193h25M0 188h25M74.7 185.5l.2-.2h74.4l.2 .2"/>
<path d="M74.7 185.5l-.4 18.4h75.6l-.4-18.4M74.7 185.5h74.8M75.9 183h72.5M75.9 183l-.1 1.3h72.6v-1.3M78.4 185.2h67.5M78.4 185.2l.6-.6h66.3l.6 .6M78.4 185.2v.1M80.6 184.3v.3M143.6 184.3v.3M145.9 185.2v.1M149.4 184.3h14.4M150.3 185.3h7.7"/>
<path d="M155.5 199.8h1l-.5 4.1zM156 185.3v18.6M156 185.3l.5 4.1h-1zM161.3 199.8h1l-.5 4.1zM161.8 184.3l.5 4.1h-1zM161.8 184.3v19.6M168.5 199.8h1l-.5 4.1zM175.7 199.8h1l-.5 4.1zM186 197.9v-.5h5.8v5.5h-.8v-5M191.8 198.6l9.2 .1M191.8 197.9h-8v4h7.2M201 197.3l-9.2 1.2"/>
<path d="M201 198v.7zM201 197.3v.7M201 198.7v1.5M201 198v.7h10M201 198.7h10M201 197.3h10M216.5 198.8l4 1.6M216.6 198.4l4 1.7M218.2 196.9h-7.2v5h7.9M218.5 193.9l2 .9M218.5 198.8l4 1.6M218.6 193.8l2 .8-4 4 4 1.7-4 4 2 .8"/>
<path d="M218.6 193.6l1 .4M218.6 198.4l4 1.7M219.6 194l1 .4zM220.2 196.9h6.2M220.4 194.5l-4 4M220.5 193.9l2 .9M220.6 193.8l2 .8-4 4 4 1.7-4 4 2 .8M220.6 193.6l2 .8M220.7 194.7l-4 4M222.4 194.5l-4 4M222.7 194.7l-4 4M226.9 196.4v2.5h1v-2.5"/>
<path d="M226.9 197h1M228.4 196.4v2.5h1v-2.5M228.4 197h1M230.4 195.8v.6M230.4 196.4h-4v6h4v.4M230.4 196.4l.1 .2M230.5 185.5l.2-.2h74.4l.2 .2M230.5 185.5l-.2 9.9 .2 2.7-.1 4.8M230.5 185.5h74.8M231.6 183h72.5M231.6 183v1.3h72.6l-.1-1.3M234.4 185.2l.1-.1a.97 .97 0 0 1 1.3-.5h65.2l.6 .6z"/>
<path d="M236.4 184.3v.3M236.5 184.3v.3M241.4 184.3v.3M241.6 184.2v.4v-.4M246.1 184.2l-.1 .4M246.3 184.2v.4M246.5 184.4v.2M299.4 184.3v.3M301.6 185.2v.1M305.3 185.5l.4 18.4h-73.3M326.8 185.5l.2-.2h74.3l.2 .2M326.8 185.5l-.5 18.4h24.9"/>
<path d="M326.8 185.5h74.7M327.9 183h72.5M327.9 183v1.3h72.6l-.1-1.3M330.4 185.2v.1M331 184.6h29.2l.2 .6h-30zM332.7 184.3v.3M341 184.3v.3M341.4 184.2v.4zM346.6 184.2v.4M346.9 184.2l-.1 .4M347.2 184.3v.3M358.2 197.9v4h13.2v-4"/>
<path d="M359.4 199h.6v.6h-.6zM359.8 197.9v-.5h10v.5M360.2 184.7h1.5M360.4 197.4a3 3 0 0 1 2.3-1 5.7 5.7 0 0 1 5 .8l.2 .2M360.8 197.4v.5M361.2 184.7v.6M361.6 184.7h.5M361.6 184.6h.5M361.7 184.3v.4M361.9 199h.6v.6h-.6zM362.1 184.3v1M362.7 195.6h3"/>
<path d="M362.7 195.6a3.2 3.2 0 0 0-3.2 2.3M362.7 195.4a3.4 3.4 0 0 0-3.3 2.5 4 4 0 0 1 4.8-2.5h.8a3.6 3.6 0 0 1 3.9 2M362.7 195.4v.2M362.7 195.4h3M362.7 197.4a2.5 2.5 0 0 1 3 0M363.7 197.4l.5-.2 .5 .2-.5-.2zM364.5 199h.6v.6h-.6zM365.7 195.4v.2M365.7 195.4l.4 .1M365.7 195.6a3.2 3.2 0 0 1 2.9 1.8M366.3 184.7h.4M366.3 184.3v1"/>
<path d="M366.3 184.6h.4M366.7 184.3v.4h1.5M367 199h.6v.6h-.6zM367.2 184.7v.6M368.2 184.6h29.1l.6 .6h-29.9zM368.8 197.4v.5M369.6 199h.6v.6h-.6zM381.2 184.3v.3M381.4 184.2l.1 .4M381.7 184.2l.1 .4M387 184.2l-.1 .4zM387.3 184.3v.3"/>
<path d="M395.7 184.3v.3M397.9 185.2v.1M401.5 185.5l.5 18.4h-24.8M415 198.5h5M0 206h25M0 201h25M0 219h25M0 214h25M74.3 217.1l4-.5v1zM74.3 204.9v14.2M74.3 217.1h75.6M74.3 202.9h75.6"/>
<path d="M108.2 213.2l-1.4 3.4M145.9 216.6l4 .5-4 .5zM149.9 204.9v14.2M150.9 203.9h27.3M191.8 200.2l9.2 1.4M191.8 200.1l9.2 .1M200.9 200.2h.1M201 200.2h.1M201 200.2v1.4M201 200.2h10M201 201.6h10M216.5 204.4l2 .9"/>
<path d="M216.6 204.1l2 .9M218.5 204.4l2 .9M218.6 204.1l2 .9M220.4 200.2l-4 4M220.7 200.4l-4 4M220.9 201.9h5.5M222.4 200.2l-4 4M222.7 200.4l-4 4M226.9 202.4v-2.5h1v2.5M226.9 201.9h1M228.4 202.4v-2.5h1v2.5M228.4 201.9h1"/>
<path d="M230.4 202.9h-.3v1h2.3M230.4 202.9h75.3M232.4 203.3v-.4v1M326.4 202.9h30.8M351.2 203.9h.1M351.2 202.9v1M351.2 203.9h26M357.2 202.9h15.2M357.2 202.9v-5h15.2v5M359.2 201.9v-1h1v1M359.2 201.7h1M359.4 200.9v.8"/>
<path d="M360.1 200.9l.1 .2M361.7 201.9v-1h1v1M361.7 201.7h1M362.2 200.9l.5 .6M364.3 201.9v-1h1v1M364.3 201.7h1M365.3 201.1l-1 .5M366.8 201.9v-1h1v1M366.8 201.7h1M367.8 201.5l-.1 .2M369.4 201.9v-1h1v1M369.4 201.7h1"/>
<path d="M372.4 202.9h29.6M377.2 203.9h.1M377.2 202.9v1M0 232h25M0 227h25M245 236v28M255 236v28M271 236v28M287 236v56M299 236v56M315 236v56M365 236v56"/>
<path d="M415 236h-180v56M0 245h25M0 240h25M0 258h25M0 253h25M235 257h80M235 243h80M235 250h80M315 254h100M341 254v20M353 254v20M415 248.5h5"/>
<path d="M0 271h25M0 266h25M0 279h25M235 271h80M235 264h130M235 278h80M247 264v28M259 264v28M275 264v28M315 274h100M0 284h25M0 292h415v-287h-390v287"/>
<path d="M70 292v5M120 292v5M170 292v5M220 287v10M235 285h80M270 292v5M315 283h100M320 292v5M370 292v5"/>
<circle cx="132.2" cy="19.2" r="1.21"/>
<circle cx="91.2" cy="38.9" r="1.25"/>
<circle cx="91.2" cy="38.9" r="1.55"/>
<circle cx="95.2" cy="30.5" r="2.4"/>
<circle cx="95.2" cy="30.5" r="1"/>
<circle cx="95.2" cy="30.5" r="1.15"/>
<circle cx="112.1" cy="30.2" r="1.8"/>
<circle cx="112.1" cy="30.2" r="1.5"/>
<circle cx="129" cy="30.5" r="1"/>
<circle cx="129" cy="30.5" r="1.15"/>
<circle cx="129" cy="30.5" r="2.4"/>
<circle cx="133" cy="38.9" r="1.25"/>
<circle cx="133" cy="38.9" r="1.55"/>
<circle cx="78.4" cy="59.7" r="1"/>
<circle cx="78.4" cy="59.7" r="1.15"/>
<circle cx="78.4" cy="59.7" r="2.4"/>
<circle cx="145.9" cy="59.7" r="2.4"/>
<circle cx="145.9" cy="59.7" r="1"/>
<circle cx="145.9" cy="59.7" r="1.15"/>
<circle cx="228.7" cy="79" r="26.8"/>
<circle cx="91.2" cy="80.6" r="1.55"/>
<circle cx="91.2" cy="80.6" r="1.25"/>
<circle cx="95.2" cy="88.9" r="2.4"/>
<circle cx="95.2" cy="88.9" r="1.15"/>
<circle cx="95.2" cy="88.9" r="1"/>
<circle cx="102.4" cy="89.5" r=".84"/>
<circle cx="102.4" cy="89.5" r=".8"/>
<circle cx="102.4" cy="89.5" r="1.1"/>
<circle cx="102.4" cy="89.5" r="2.25"/>
<circle cx="102.4" cy="89.5" r="1.04"/>
<circle cx="121.9" cy="89.5" r="2.25"/>
<circle cx="121.9" cy="89.5" r=".8"/>
<circle cx="121.9" cy="89.5" r="1.04"/>
<circle cx="121.9" cy="89.5" r=".84"/>
<circle cx="121.9" cy="89.5" r="1.1"/>
<circle cx="129" cy="88.9" r="1.15"/>
<circle cx="129" cy="88.9" r="2.4"/>
<circle cx="129" cy="88.9" r="1"/>
<circle cx="133" cy="80.6" r="1.55"/>
<circle cx="133" cy="80.6" r="1.25"/>
<circle cx="111.8" cy="133.3" r="13.4"/>
<circle cx="107.5" cy="154.9" r="1.21"/>
<circle cx="89.7" cy="172.9" r="1.29"/>
<circle cx="89.7" cy="172.9" r="1.49"/>
<circle cx="129.1" cy="172.9" r="3"/>
<circle cx="107.5" cy="214.9" r="1.21"/>
</g>
<path d="M91.2 38.9l-1.6 1.8M91.2 38.9l1.9-1.7M133 38.9l-1.9-1.7M133 38.9l1.7 1.8M91.2 80.6l1.9 1.7M91.2 80.6l-1.6-1.9M133 80.6l1.7-1.9M133 80.6l-1.9 1.7" fill="none" stroke="#000" stroke-width=".3" stroke-dasharray="30.5 1.3 1.3 1.3" stroke-linecap="butt"/>
<path d="M107.1 30.6a29.5 29.5 0 0 0-12 5M129.1 35.6a29.5 29.5 0 0 0-12-5" fill="none" stroke="#000" stroke-width=".3" stroke-dasharray="30.5 1.3 1.3 1.3" stroke-dashoffset="25.8" stroke-linecap="butt"/>
<path d="M88 42.7a29.5 29.5 0 0 0 0 34.1M136.2 76.8a29.5 29.5 0 0 0 0-34.1M95.1 83.8a29.5 29.5 0 0 0 34 0" fill="none" stroke="#000" stroke-width=".3" stroke-dasharray="30.5 1.3 1.3 1.3" stroke-dashoffset="14.2" stroke-linecap="butt"/>
<g fill="none" stroke="#000" stroke-width=".3" stroke-dasharray="30.5 1.3 1.3 1.3">
<path d="M89.5 37.1l-1.1-1.1M91.2 38.9l-1.7-1.8M91.2 38.9l1.8 1.7M112.1 27.7v-1.8M112.1 32.7v1.8M133 38.9l1.7-1.8M133 38.9l-1.8 1.7M134.7 37.1l1.1-1.1M93 40.6l1.1 1.1M112.1 59.7v-2.5M112.1 59.7h-2.5M112.1 59.7v2.5"/>
<path d="M112.1 59.7h2.5M131.2 40.6l-1.1 1.1M93 78.8l1.1-1.1M131.2 78.8l-1.1-1.1M89.5 82.3l-1.1 1.1M91.2 80.6l-1.7 1.7M91.2 80.6l1.8-1.8M133 80.6l1.7 1.7M133 80.6l-1.8-1.8M134.7 82.3l1.1 1.1"/>
</g>
<path d="M107.1 59.7h-24.8M112.1 54.7v-24.7M117.1 59.7h24.8M112.1 64.7v24.8" fill="none" stroke="#000" stroke-width=".3" stroke-dasharray="30.5 1.3 1.3 1.3" stroke-dashoffset="20"/>
<g fill="none" stroke="#000" stroke-width=".3" stroke-dasharray="6.3 1.3 1.3 1.3 5.1">
<path d="M365 58.6l2 1M367 59.6l-4 4M368 58.1l4 2.1M370 53.1l2 1M372 54.1l-4 4M363 63.6l4 2.1M363 69.7l2 1M367 65.7l-4 4M368 64.2l2 1M372 60.2l-4 4M107.3 109l-.9-2M107.3 107l-.9-2"/>
<path d="M111.3 105l-4 4M111.3 103l-4 4M112.9 109l-1.6-4M112.9 107l-1.6-4M116.9 105l-4 4M116.9 103l-4 4M117.8 107l-.9-2M117.8 105l-.9-2M216.6 198.6l4 1.7M218.6 193.8l2 .8M218.6 198.6l4 1.7M220.6 194.6l-4 4"/>
<path d="M220.6 193.8l2 .8M222.6 194.6l-4 4M216.6 204.3l2 .8M218.6 204.3l2 .8M220.6 200.3l-4 4M222.6 200.3l-4 4"/>
</g>
<path d="M131.6 170h-43.9" fill="none" stroke="#000" stroke-width=".3" stroke-dasharray="30.5 1.3 1.3 1.3" stroke-dashoffset="10.4"/>
<path d="M131.1 176h-43.4" fill="none" stroke="#000" stroke-width=".3" stroke-dasharray="30.5 1.3 1.3 1.3" stroke-dashoffset="10.7"/>
<path d="M321.5 264v10M328 264v10M334.5 264v10M341 283v9" fill="none" stroke="#0a0605" stroke-width=".3"/>
<g fill="#000">
<path d="M138.9 47.4l4-1.2-.5-.9zM134.1 38.4l4-1.2-.4-.9zM113.4 29.5l3.8-1.5-.5-.9z"/>
<path d="M162.9 59.7l.5 4.1h-1.1zM162.3 80.6h1.1l-.5 4.1zM153.9 80.6h1l-.5 4.1zM154.4 89.5l.5 4h-1z"/>
<path d="M75.9 157.1l4-.5v1zM144.3 156.6l4.1 .5-4.1 .5zM74.3 217.1l4-.5v1zM145.9 216.6l4 .5-4 .5z"/>
<path d="M66 175.4l-1.3 3.9-.9-.4zM113.9 30.1l3.9-1.3 .2 1zM217.9 88.1l-1 4-.9-.3zM223 88.1l.3 4.1h-1zM228.2 88.1l.9 4.1-1.1 .1zM233.3 88.1l.8 4.1-1 .1zM238.5 88.2l1.5 3.8-.9 .3z"/>
<path d="M69.7 165.9h1l-.5 4.1zM70.2 176l.5 4.1h-1z"/>
<path d="M156 185.3l.5 4.1h-1zM155.5 199.8h1l-.5 4.1zM169 172.9l.5 4.1h-1zM168.5 199.8h1l-.5 4.1zM176.2 162.9l.5 4.1h-1zM175.7 199.8h1l-.5 4.1z"/>
<path d="M161.3 199.8h1l-.5 4.1zM161.8 184.3l.5 4.1h-1z"/>
</g>
<g font-size="6.3">
<text x="34.8" y="225.4">Technical Specification：</text>
<text x="34.8" y="241.1">1.The valid working area of the laser is 3mm above and below the horizontal line based</text>
<text x="34.8" y="248.9">on the laser transmitter center and the lens center, 6mm in total.</text>
<text x="34.8" y="256.8">2.The RPLIDAR A2 uses the XH2.54-5P plug as the external plug. With the touch points</text>
<text x="34.8" y="264.6">side upwards, the block terminals of the plug from left to right are VCC(red cable),</text>
<text x="34.8" y="272.5">TX(yellow cable), RX(green cable), GND(black cable) and PWM(blue cable).</text>
<text x="34.8" y="280.3">3.The RPLIDAR A2 is fixed by four M3x(4+L) mechanical screws, and L is the third_party</text>
<text x="34.8" y="288.2">mounting plate thickness .</text>
</g>
<g font-size="4.4">
<text x="34.2" y="4.1">1</text>
<text x="94.2" y="4.1">2</text>
<text x="144.2" y="4.1">3</text>
<text x="194.2" y="4.1">4</text>
<text x="244.2" y="4.1">5</text>
<text x="294.2" y="4.1">6</text>
<text x="344.2" y="4.1">7</text>
<text x="394.2" y="4.1">8</text>
<text x="134.2" y="20.5">3</text>
<text x="139.6" y="20.5">1.0</text>
<text x="156.9" y="21.2">positioning hole</text>
<text x="11.7" y="25.9">A</text>
<text x="158.2" y="28">4 x M3</text>
<text x="319.6" y="26.2">3D View</text>
<text x="416.7" y="25.9">A</text>
<text x="228.4" y="32.7">I</text>
<text x="156.7" y="39.9">R29.50</text>
<text x="224.8" y="38.9">2 : 1</text>
<text x="11.7" y="75.1">B</text>
<text x="162" y="74.5" transform="rotate(-90 162 74.5)">25</text>
<text x="416.7" y="75.1">B</text>
<text x="153.5" y="98.7" transform="rotate(-90 153.5 98.7)">4.76</text>
<text x="11.7" y="125.1">C</text>
<text x="142.6" y="121.8">I</text>
<text x="195" y="125.6">（red)</text>
<text x="196.5" y="120.6">VCC</text>
<text x="211.6" y="120.6">TX</text>
<text x="211.6" y="125.6">(yellow) (green)</text>
<text x="222.9" y="120.6">RX</text>
<text x="237.1" y="120.6">GND</text>
<text x="237.1" y="125.6">(black)</text>
<text x="249.6" y="120.5">PWM</text>
<text x="249.6" y="125.5">(blue)</text>
<text x="416.7" y="125.1">C</text>
<text x="109.5" y="156.2">72.50</text>
<text x="69.3" y="173.6" transform="rotate(-90 69.3 173.6)">6</text>
<text x="11.7" y="175.1">D</text>
<text x="416.7" y="175.1">D</text>
<text x="175.3" y="185.4" transform="rotate(-90 175.3 185.4)">41</text>
<text x="35.3" y="190.3">Laser working area</text>
<text x="4" y="192">零 件 代 号</text>
<text x="155.1" y="197.4" transform="rotate(-90 155.1 197.4)">18.60</text>
<text x="160.9" y="197.3" transform="rotate(-90 160.9 197.3)">19.60</text>
<text x="168.1" y="192.4" transform="rotate(-90 168.1 192.4)">31</text>
<text x="2.5" y="205.1">借(通)用件登记</text>
<text x="9.5" y="218.1">描图</text>
<text x="109.5" y="216.2">75.69</text>
<text x="416.7" y="225.1">E</text>
<text x="9.5" y="231.1">描校</text>
<text x="5" y="244.2">旧底图总号</text>
<text x="373.1" y="246.9">Shanghai Slamtec Co.,Ltd.</text>
<text x="6.5" y="257.2">底图总号</text>
<text x="236.9" y="261.9">标记</text>
<text x="247.1" y="261.9">处数</text>
<text x="259.9" y="261.9">分区</text>
<text x="271.5" y="261.9">更改文件号</text>
<text x="290.4" y="261.9">签名</text>
<text x="301.5" y="261.9">年 月 日</text>
<text x="319.5" y="260.6">阶 段 标 记</text>
<text x="344" y="260.6">重量</text>
<text x="356.1" y="260.6">比例</text>
<text x="238.3" y="268.9">设计</text>
<text x="276.9" y="268.9">标准化</text>
<text x="383.8" y="264.8">RPLIDAR A2</text>
<text x="9.4" y="270.1">签字</text>
<text x="356" y="270.7">1：!</text>
<text x="416.8" y="274.4">F</text>
<text x="238.3" y="276.1">校核</text>
<text x="278.4" y="276">工艺</text>
<text x="9.4" y="283.2">日期</text>
<text x="234.9" y="283.3">主管设计</text>
<text x="278.4" y="283.3">审核</text>
<text x="278.4" y="290.2">批准</text>
<text x="317.1" y="289.4">共 张</text>
<text x="321.1" y="289.4">1</text>
<text x="330.3" y="289.4">第 张</text>
<text x="334.5" y="289.4">1</text>
<text x="342.1" y="289.4">版本</text>
<text x="352.9" y="289.4">3</text>
<text x="34.2" y="296.1">1</text>
<text x="94.2" y="296.1">2</text>
<text x="144.2" y="296.1">3</text>
<text x="194.2" y="296.1">4</text>
<text x="244.2" y="296.1">5</text>
<text x="294.2" y="296.1">6</text>
<text x="344.2" y="296.1">7</text>
<text x="394.2" y="296.1">8</text>
</g>
<text font-size="4.4" fill="#0a0605" x="366.6" y="289.4">替代</text>
</svg>
